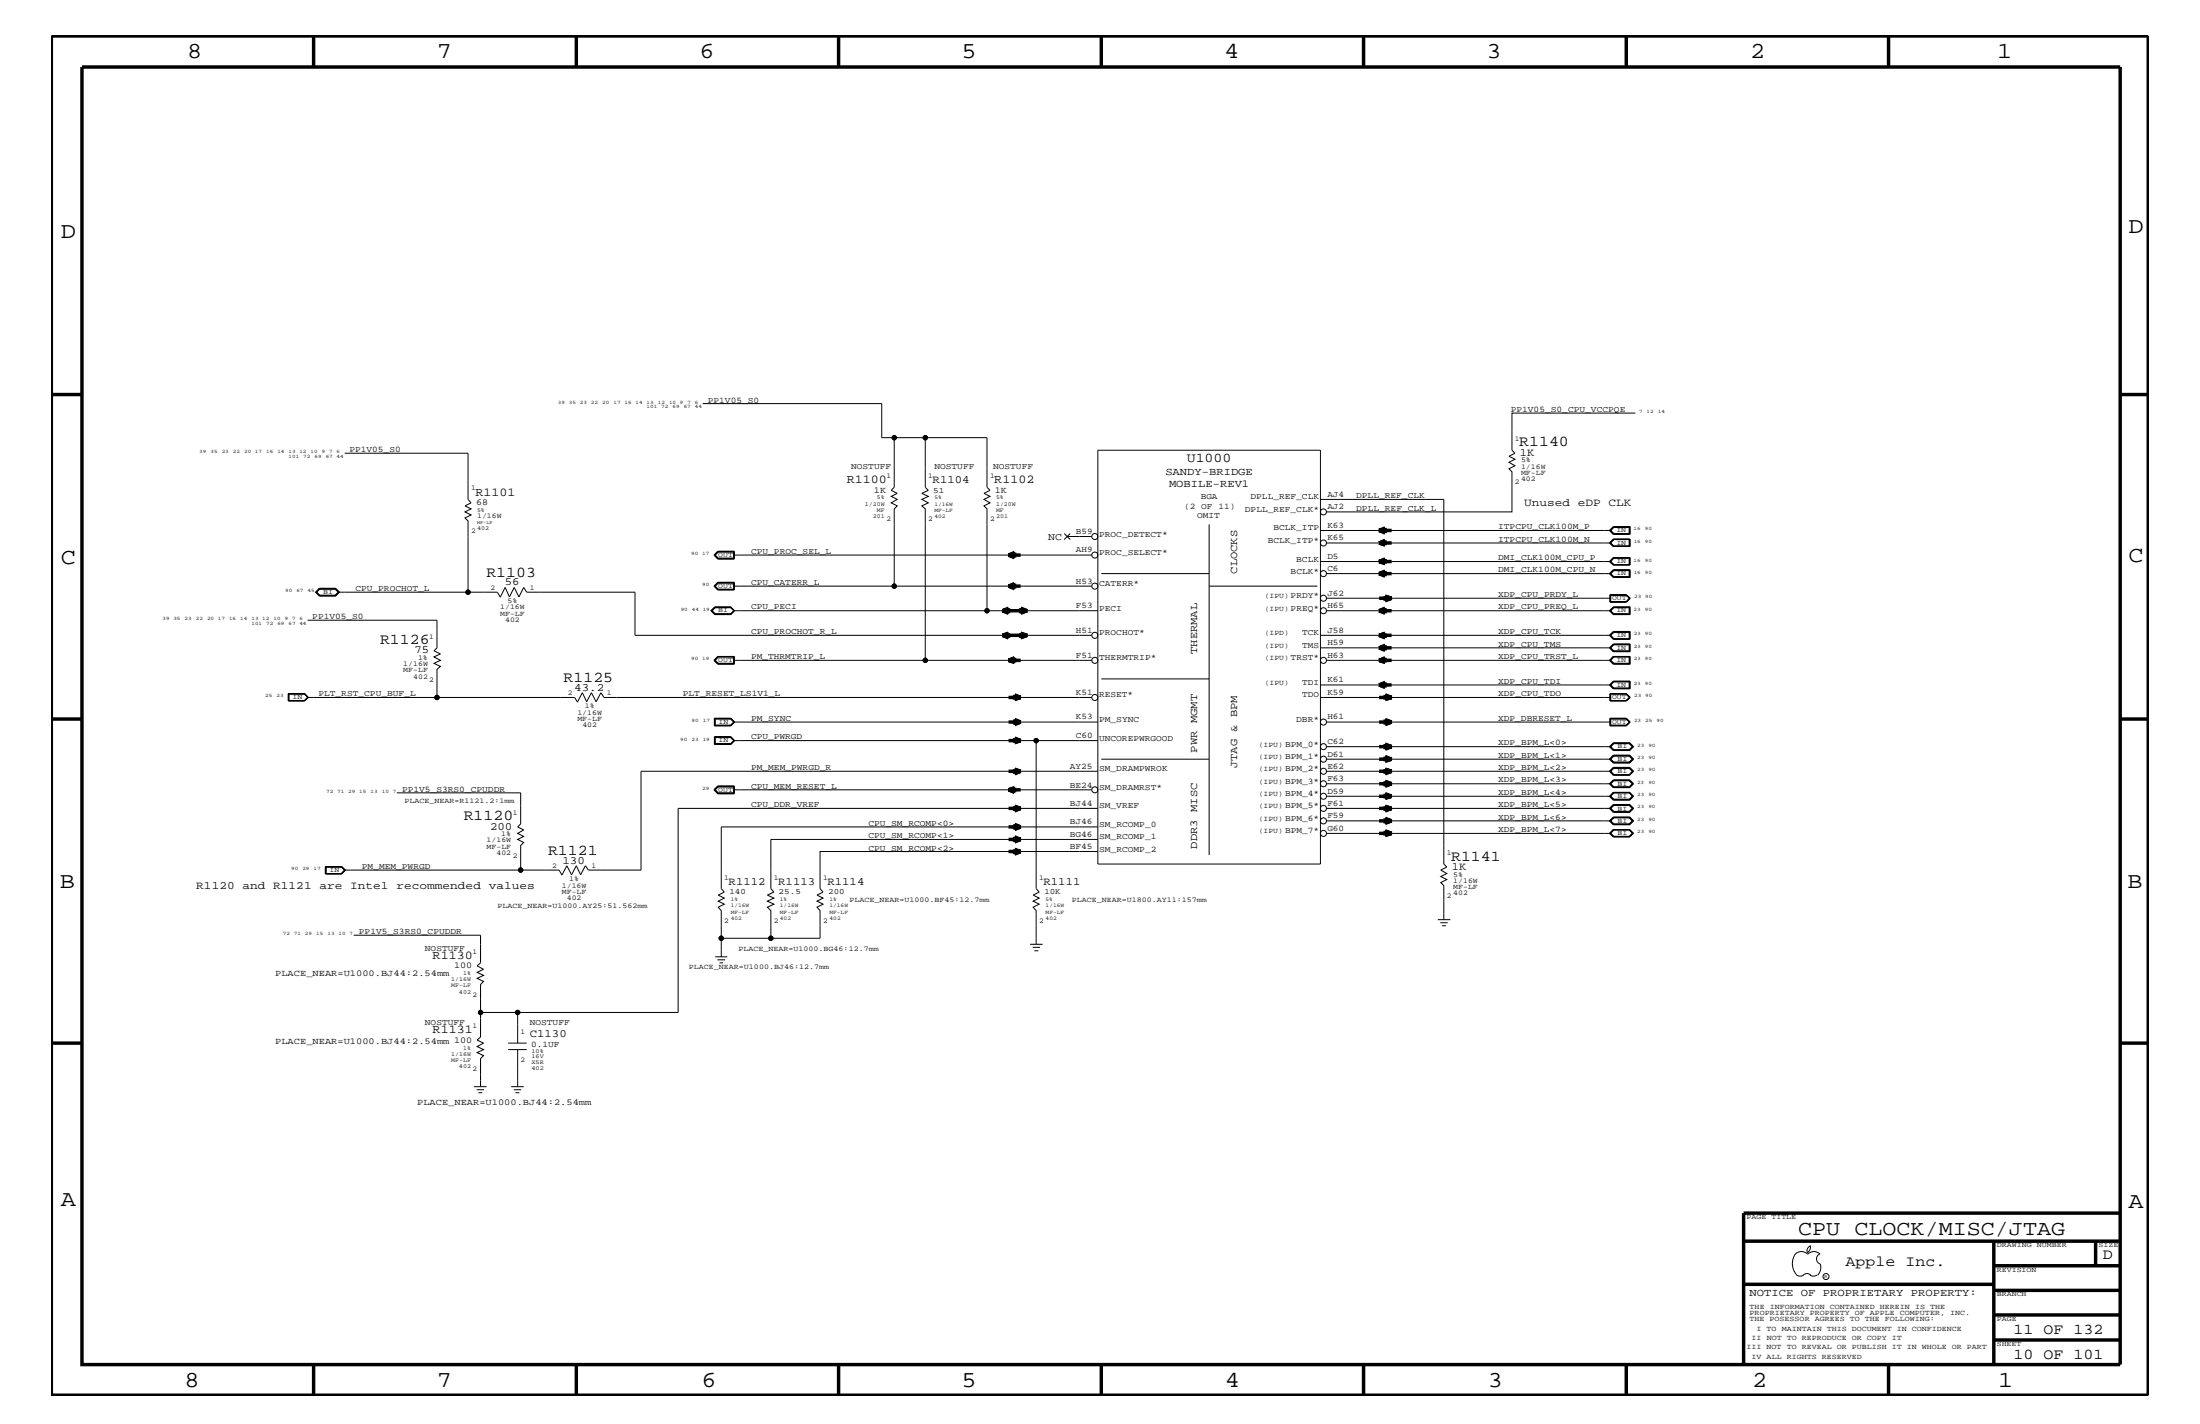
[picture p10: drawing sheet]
<svg xmlns="http://www.w3.org/2000/svg" width="432mm" height="279mm" viewBox="0 0 432 279" stroke-linecap="round" stroke-linejoin="round" font-family="sans-serif">
<g fill="none" stroke="#000" stroke-width=".2">
<path d="M137.9 79.2h35.2v6.7h2.4v9.7l-.6 .6 1.2 .6-1.2 .6 1.2 .6-1.2 .7 1.2 .6-.6 .6v15.1h38.8M67.6 88.9h24.3v9.1l.6 .7-1.2 .6 1.2 .6-1.2 .5 1.2 .6-1.2 .6 .6 .6v14h-25.5l-.6-.6h-3.1l-.6 .6 .6 .6h3.1l.6-.6M175.5 85.9h6.1v9.7l.6 .6-1.3 .6 1.3 .6-1.3 .6 1.3 .7-1.3 .6 .7 .6v29.7h32.7M181.6 85.9h12.1v9.7l.6 .6-1.2 .6 1.2 .6-1.2 .6 1.2 .7-1.2 .6 .6 .6v19.9h21.8M215.5 88.3h43.7v81.2h-43.7zM259.2 98h24.2v71.5l.6 .6-1.2 .6 1.2 .7-1.2 .6 1.2 .6-1.2 .6 .6 .6v6.7M321 81.1h-24.2v7.2l.5 .6-1.1 .6 1.1 .6-1.1 .6 1.1 .7-1.1 .6 .6 .6v7.8h-36.4M62.7 115.4h3.2l.7 .8-.7 .8h-3.2l-.7-.8zM62.7 115.5h3.2l.6 .7-.6 .7h-3.2M62.7 115.5h3.1l.7 .7-.7 .7h-3.1M62.7 115.5l-.7 .7 .7 .7M62.7 115.5l-.6 .7 .6 .7"/>
<path d="M91.9 116.2h5.7l.6 1M98.2 117.1l.9-1.8 .9 1.8 .9-1.8 1 1.8 .9-1.8 .6 .9h21.2v8.5h89.7M140.1 108.9l.8-.8h3.2v1.6h-3.2zM140.3 119.1h3.1l.8 .7-.8 .8h-3.1l-.8-.8zM140.3 119.2h3.1l.7 .6-.7 .7h-3.1M140.3 119.2l-.7 .6 .7 .7M140.3 119.2l-.6 .6 .6 .7M140.9 114.2h3.2v1.6h-3.2l-.8-.8zM141 114.3l-.7 .7 .7 .7M144 108.2v1.4h-3l-.7-.7 .7-.7M144 114.3v1.4M144 108.9h70.3"/>
<path d="M144 115h31.5M144 108.3h-3l-.6 .6 .6 .6h3M144 114.4h-3l-.6 .6 .6 .6h3M144.1 108.2h-3.2l-.7 .7 .7 .8M144.1 114.3h-3.2l-.7 .7 .7 .7h3.2M193.7 119.8h-49.7l-.6-.6h-3l-.6 .6 .6 .6h3l.6-.6M208.9 104.7l1.2 1.2M209.5 105.3h4.8M210.1 104.7l-1.2 1.2M216.2 112.6h21.1M237.3 115h21.3M237.3 102.9v64.9"/>
<path d="M259.2 104.1h56.9M259.2 110.2h56.9M260.4 106.5h55.7M260.4 112.6h55.7M260.4 119.8h55.7M260.4 117.4h55.7M315.9 112.6l.8-.8h3.3v1.5h-3.3zM316 116.7h3.2l.8 .7-.8 .7h-3.2zM316 104.1l.7-.7h3.2v1.4h-3.2zM316.1 116.8h3.1M316.1 118.1h3.1M316.1 116.7v1.4"/>
<path d="M316.1 116.8v1.3M316.7 111.9h3.2v1.3h-3.2l-.7-.6zM316.7 119.2h3.2v1.3h-3.2l-.7-.7zM316.7 105.8l-.7 .7 .7 .7M316.7 109.4l-.7 .8 .7 .7M316.7 103.3h3.3v1.5h-3.3l-.8-.7zM316.7 105.8h3.3v1.4h-3.3M316.7 109.4h3.3v1.5h-3.3M316.7 119.1h3.3v1.5h-3.3l-.8-.8zM316.7 105.8l-.8 .7 .8 .7M316.7 109.4l-.8 .8 .8 .7M316.7 105.9l-.6 .6 .6 .6"/>
<path d="M316.7 109.5l-.6 .7 .6 .6M316.7 105.9h3.1v1.2h-3.1M316.7 109.5h3.1v1.3h-3.1M316.7 103.4l-.6 .7 .6 .7M316.7 119.2l-.6 .6 .6 .7M316.7 111.9l-.6 .7 .6 .6M319.2 116.8l.6 .6-.6 .7M319.2 116.8l.7 .6-.7 .7M319.8 103.5h-3.1l-.6 .6 .6 .6h3.1M319.8 119.2h-3.1l-.6 .6 .6 .6h3.1M319.8 112h-3.1l-.6 .6 .6 .5h3.1M319.8 103.4v1.4"/>
<path d="M319.8 111.9v1.3M319.8 119.2v1.3M319.9 105.8v1.4M319.9 109.4v1.5M56.6 137.4h3.2M56.6 136.1v1.4M56.6 136.2h3.2M56.7 136.2v1.2M59.8 136.2l.6 .6M59.8 136.1l.7 .7M59.8 136.2l.7 .6M59.8 136.1h-3.2v1.4h3.2"/>
<path d="M59.8 136.1l.7 .7-.7 .7M60.4 121.7h25.4v5.4l-.6 .6 1.2 .6-1.2 .6 1.2 .7-1.2 .6 1.2 .6-.6 .5v5.5M60.4 136.8l-.6 .6M60.4 136.8h52.4l.6 1M60.5 136.8l-.7 .6M60.5 136.8l-.7 .7M140.1 129.6l.8-.8h3.2v1.5h-3.2zM140.9 128.8l-.7 .8 .7 .6h3.2M141 128.9l-.6 .7 .6 .6M141 128.9h3v1.3h-3M141 128.9l-.7 .7 .7 .6M144 129.6h37.6"/>
<path d="M214.3 136.8h-95.8l-.6-.9-.9 1.8-.9-1.8-1 1.8-.8-1.8-.9 1.8M216.2 133.2h21.1M259.2 127.1h56.9M259.2 134.4h56.9M259.2 136.8h56.9M259.2 124.7h56.9M260.4 129.6h55.7M315.9 127.1l.8-.7h3.3v1.5h-3.3zM315.9 129.6l.8-.8h3.3v1.5h-3.3zM315.9 134.4l.8-.8h3.3v1.6h-3.3zM316 136.1h3.2l.8 .7-.8 .7h-3.2zM316.1 136.2h3.1"/>
<path d="M316.1 136.1v1.4M316.1 137.4h3.1M316.1 136.2v1.2M316.7 126.4h3.2v1.4h-3.2l-.7-.7zM316.7 128.8l-.7 .8 .7 .6h3.2v-1.4M316.7 133.7h3.2v1.4h-3.2l-.7-.7zM316.7 123.9h3.3v1.5h-3.3l-.8-.7zM316.7 124.1l-.6 .6 .6 .6M316.7 128.9l-.6 .7 .6 .6M316.7 124.1h3.1v1.2h-3.1M316.7 128.9h3.1v1.3h-3.1M316.7 126.4l-.6 .7 .6 .7"/>
<path d="M316.7 133.7l-.6 .7 .6 .7M319.2 136.2l.6 .6-.6 .6M319.2 136.2l.7 .6-.7 .6M319.8 126.5h-3.1l-.6 .6 .6 .6h3.1M319.8 133.8h-3.1l-.6 .6 .6 .6h3.1M319.8 126.4v1.4M319.8 133.7v1.4M319.9 125.4v-1.4h-3.2l-.7 .7 .7 .7M77.9 155.6h24.3v6.1l-.6 .5 1.2 .6-1.2 .7 1.2 .6-1.2 .6 1.2 .6-.6 .6v4.8M140.1 155l.8-.8h3.2v1.5h-3.2zM140.2 140.9h3.2l.8 .8-.8 .7h-3.2zM140.2 144.6h3.2l.8 .7-.8 .8h-3.2z"/>
<path d="M140.3 155l.7-.6h3v1.2h-3zM140.3 144.6v1.4h3.1l.7-.7M140.3 141h3.1l.7 .7-.7 .7h-3.1zM140.3 144.6h3.1l.7 .7M140.4 144.7h3l.6 .6-.6 .6h-3zM140.4 141.1h3l.6 .6-.6 .6h-3zM141 154.4l-.6 .6 .6 .6h3M143.4 144.6l.7 .7M144 145.3h59.4M144 155h70.3M144 141.7h71.5M144.1 154.3h-3.2l-.7 .7 .7 .7"/>
<path d="M215.5 145.3h-12.1v29.1l.6 .6-1.2 .6 1.2 .6-1.2 .6 1.2 .6-1.2 .6 .6 .7v6.6M215.5 158.6h-82.4v40.1h-31.5v6M215.5 151.3h-89.7v19.4h-10.3l-.6-.8-.9 1.7-.9-1.7-.9 1.7-.9-1.7-1 1.7M216.2 149h21.1M260.4 153.8h55.7M260.4 156.2h55.7M260.4 158.6h55.7M260.4 149h55.7M260.4 151.3h55.7M260.4 141.7h55.7M260.4 146.5h55.7M315.9 156.2l.8-.7h3.2l.7 .7-.7 .8h-3.2z"/>
<path d="M315.9 149l.8-.8h3.2l.7 .8-.7 .7h-3.2zM316 140.9h3.2l.8 .8-.8 .7h-3.2zM316 153.8l.7-.7h3.1l.7 .7-.7 .7h-3.1zM316 158.6l.7-.7h3.1l.7 .7-.7 .8h-3.1zM316 146.5l.7-.7h3.1l.7 .7-.7 .7h-3.1zM316 151.3l.7-.6h3.1l.7 .6-.7 .8h-3.1zM316.1 158.6l.6-.6h3.1l.7 .6-.7 .7h-3.1zM316.1 146.5l.6-.7h3.1l.7 .7-.7 .7h-3.1zM316.1 149l.6-.7h3.1l.7 .7-.7 .5h-3.1zM316.1 153.8l.6-.6h3.1l.6 .6-.6 .6h-3.1zM316.1 158.6l.6-.6h3.1l.6 .6-.6 .6h-3.1zM316.1 146.5l.6-.6h3.1l.6 .6-.6 .6h-3.1z"/>
<path d="M316.1 149l.6-.6h3.1l.6 .6-.6 .5h-3.1zM316.1 141.1h3.1l.6 .6-.6 .6h-3.1zM316.7 153h3.2l.7 .8-.7 .7h-3.2l-.8-.7zM316.7 157.8h3.2l.7 .8-.7 .8h-3.2l-.8-.8zM316.7 145.7h3.2l.7 .8-.7 .8h-3.2l-.8-.8zM316.7 150.6h3.2l.7 .7-.7 .8h-3.2l-.8-.8zM316.7 155.5h3.1l.7 .7-.7 .7h-3.1l-.7-.7zM316.7 148.2h3.1l.7 .8-.7 .6h-3.1l-.7-.6zM316.7 153.1h3.1l.7 .7-.7 .7h-3.1l-.6-.7zM316.7 155.6h3.1l.7 .6-.7 .6h-3.1M316.7 150.7h3.1l.7 .6-.7 .7h-3.1M316.7 155.6l-.6 .6 .6 .6"/>
<path d="M316.7 150.7l-.6 .6 .6 .7M316.7 155.6h3.1l.6 .6-.6 .6h-3.1M316.7 150.7h3.1l.6 .6-.6 .7h-3.1M319.2 141l.8 .7M319.2 141h-3.1v1.4h3.1M319.2 141l.7 .7-.7 .7M320 141.7l-.8 .7M63.9 170v1.5M63.9 170.1h3.2l.5 .6M64 170.1v1.3M67 170.1l.6 .6M67.1 170l.6 .7-.6 .8"/>
<path d="M67.1 170h-3.3v1.5h3.3M67.1 170l.7 .7-.7 .8M67.6 170.7h42.1l.6 1M67.6 170.7l-.5 .7h-3.2M67.6 170.7l-.6 .7M215.5 167.1h-54.5v7.3l.5 .6-1.1 .6 1.1 .6-1.1 .6 1.1 .6-1.1 .6 .6 .7v5.4h-9.7M215.5 162.2h-73.9v12.2l.6 .6-1.2 .6 1.2 .6-1.2 .6 1.2 .6-1.2 .6 .6 .7v5.4h9.7v-5.4l-.7-.7 1.3-.6-1.3-.6 1.3-.6-1.3-.6 1.3-.6-.6-.6v-9.7h64.2M260.4 161.1h55.7M260.4 163.5h55.7M316 161.1l.7-.7h3.1l.7 .7-.7 .6h-3.1zM316.1 161.1l.6-.6h3.1l.6 .6-.6 .6h-3.1zM316.7 160.3h3.2l.7 .8-.7 .7h-3.2l-.8-.7z"/>
<path d="M316.7 162.8h3.2l.7 .7-.7 .7h-3.2M316.7 162.8l-.8 .7 .8 .7M316.7 162.8l-.7 .7 .7 .7M316.7 162.8h3.1l.7 .7-.7 .7h-3.1M316.7 160.4h3.1l.7 .7-.7 .6h-3.1l-.6-.6zM316.7 162.8h3.1l.7 .7-.7 .6h-3.1M316.7 162.8l-.6 .7 .6 .6M316.7 162.8h3.1l.6 .7-.6 .6h-3.1M69.4 183.5h24.9v5.4l-.7 .6 1.3 .7-1.3 .6 1.3 .6-1.3 .6 1.3 .6-.6 .6v10.3l-.7 .6 1.3 .6-1.3 .6 1.3 .6-1.3 .6 1.3 .6-.6 .6v5.5M94.3 198.7h7.3M140.4 187.7h2.3M140.8 188.3h1.5"/>
<path d="M141.2 188.9h.7M141.6 184.1v3.6M202.2 185.3h2.4M202.7 185.9h1.4M203 186.5h.8M282.2 180.5h2.4M282.7 181h1.4M283 181.6h.8M93 213.2h2.5M93.6 213.8h1.4M93.9 214.4h.8M99.7 204.7h3.7"/>
<path d="M99.7 205.9h3.7M100.3 213.2h2.5M100.8 213.8h1.5M101.2 214.4h.7M101.6 205.9v7.3M352.3 246.1a1.69 1.69 0 0 1 2.5 0M352.4 246a3.3 3.3 0 0 0 .2 4.1M352.6 250.2l.7 .2 .7-.2M354 250.2l.7-.3 .7 .3M354.8 246.1a1.69 1.69 0 0 1 2.4 0M355.2 250.2l.7 .2 .7-.2M355.3 244.4v.3a1.18 1.18 0 0 1-.6 1.1"/>
<path d="M355.4 244.4a.99 .99 0 0 0-.6 1.4M357.2 246a1.04 1.04 0 0 0-.7 1 1.04 1.04 0 0 0 .7 1M357.3 248l.1 .7a2.11 2.11 0 0 1-.6 1.5"/>
<circle cx="175.5" cy="85.9" r=".42"/>
<circle cx="181.6" cy="85.9" r=".42"/>
<circle cx="91.9" cy="116.2" r=".42"/>
<circle cx="175.5" cy="115" r=".42"/>
<circle cx="193.7" cy="119.8" r=".42"/>
<circle cx="214.9" cy="108.9" r=".59"/>
<circle cx="214.9" cy="105.3" r=".59"/>
<circle cx="214.9" cy="115" r=".59"/>
<circle cx="259.8" cy="117.4" r=".59"/>
<circle cx="259.8" cy="112.6" r=".59"/>
<circle cx="259.8" cy="119.8" r=".59"/>
<circle cx="259.8" cy="106.5" r=".59"/>
<circle cx="259.8" cy="100.4" r=".59"/>
<circle cx="85.8" cy="136.8" r=".42"/>
<circle cx="181.6" cy="129.6" r=".42"/>
<circle cx="214.9" cy="136.8" r=".59"/>
<circle cx="214.9" cy="129.6" r=".59"/>
<circle cx="214.9" cy="124.7" r=".59"/>
<circle cx="259.8" cy="129.6" r=".59"/>
<circle cx="203.4" cy="145.3" r=".42"/>
<circle cx="214.9" cy="155" r=".59"/>
<circle cx="259.8" cy="146.5" r=".59"/>
<circle cx="259.8" cy="158.6" r=".59"/>
<circle cx="259.8" cy="141.7" r=".59"/>
<circle cx="259.8" cy="156.2" r=".59"/>
<circle cx="259.8" cy="149" r=".59"/>
<circle cx="259.8" cy="151.3" r=".59"/>
<circle cx="259.8" cy="153.8" r=".59"/>
<circle cx="102.2" cy="170.7" r=".42"/>
<circle cx="259.8" cy="163.5" r=".59"/>
<circle cx="259.8" cy="161.1" r=".59"/>
<circle cx="94.3" cy="198.7" r=".42"/>
<circle cx="101.6" cy="198.7" r=".42"/>
<circle cx="141.6" cy="184.1" r=".42"/>
<circle cx="151.3" cy="184.1" r=".42"/>
<circle cx="358.4" cy="250.5" r=".59"/>
</g>
<g fill="none" stroke="#000" stroke-width=".68" stroke-linecap="butt">
<path d="M10.1 7.1h411.5v266.7h-411.5zM16.1 13.2h400v254.5h-400zM61.6 7.1v6.1M113.1 7.1v6.1M164.6 7.1v6.1M216.2 7.1v6.1M267.6 7.1v6.1M319.2 7.1v6.1M370.7 7.1v6.1M10.1 77.4h6M416.1 77.4h5.5M196.8 119.8h4.8"/>
<path d="M196.8 119.8l1.2 .2M196.8 119.8l1.2-.5v1zM196.8 119.8l1.2 .3M196.8 119.8l1.2 .4M198 119.6l-1.2 .2M198 119.7l-1.2 .1M198 119.5l-1.2 .3M198 108.9h2.3M198 108.9l1.1-.5v1zM198 115l1.1-.5v1zM198 108.9l1.1 .2M198 108.9l1.1 .4"/>
<path d="M198 108.9l1.1 .3M198 115h2.3M198 115l1.1 .1M198 115l1.1 .3M199.1 108.6l-1.1 .3M199.1 108.8l-1.1 .1M199.1 108.7l-1.1 .2M199.1 114.7l-1.1 .3M199.1 114.8l-1.1 .2M200.3 119.7l1.3 .1M200.3 119.5l1.3 .3M200.3 119.6l1.3 .2"/>
<path d="M200.3 119.3l1.3 .5-1.3 .5zM201.6 119.8l-1.3 .2M201.6 119.8l-1.3 .3M201.6 119.8l-1.3 .4M270.7 112.6h2.4M270.7 104.1l1.2-.5v1zM270.7 106.5l1.2-.5v1zM270.7 110.2l1.2-.5v.9zM270.7 112.6l1.2-.6v1.1zM270.7 119.8l1.2-.5v1zM270.7 112.6l1.2 .1M270.7 112.6l1.2 .3"/>
<path d="M270.7 112.6l1.2 .2M270.7 106.5h2.4M270.7 106.5l1.2 .1M270.7 106.5l1.2 .4M270.7 106.5l1.2 .2M270.7 104.1h2.4M270.7 104.1l1.2 .1M270.7 104.1l1.2 .3M270.7 104.1l1.2 .2M270.7 110.2h2.4M270.7 110.2l1.2 .1M270.7 110.2l1.2 .3"/>
<path d="M270.7 119.8h2.4M270.7 119.8l1.2 .2M270.7 119.8l1.2 .4M270.7 119.8l1.2 .3M270.7 117.4h2.4M271.9 112.2l-1.2 .4M271.9 112.5l-1.2 .1M271.9 112.3l-1.2 .3M271.9 106.1l-1.2 .4M271.9 106.4l-1.2 .1M271.9 106.3l-1.2 .2M271.9 103.7l-1.2 .4"/>
<path d="M271.9 104l-1.2 .1M271.9 103.8l-1.2 .3M271.9 109.8l-1.2 .4M271.9 110l-1.2 .2M271.9 109.9l-1.2 .3M271.9 119.5l-1.2 .3M271.9 119.7l-1.2 .1M271.9 119.6l-1.2 .2M271.9 117l1.2 .4M271.9 117.3l1.2 .1M271.9 117.2l1.2 .2M271.9 117l1.2 .4-1.2 .5z"/>
<path d="M273.1 117.4l-1.2 .1M273.1 117.4l-1.2 .4M273.1 117.4l-1.2 .2M196.8 124.7h4.8M196.8 124.7l1.2-.5v1zM196.8 124.7l1.2 .1M196.8 124.7l1.2 .2M196.8 124.7l1.2 .4M198 124.6l-1.2 .1M198 124.4l-1.2 .3M198 124.3l-1.2 .4M198 136.8h2.3"/>
<path d="M198 129.6l1.1-.5v.9zM198 129.6h2.3M198 129.6l1.1 .1M198 129.6l1.1 .3M199.1 136.3l1.2 .5-1.2 .5zM199.1 136.4l1.2 .4M199.1 136.7l1.2 .1M199.1 136.6l1.2 .2M199.1 129.1l-1.1 .5M199.1 129.4l-1.1 .2M199.1 129.3l-1.1 .3M200.3 124.6l1.3 .1"/>
<path d="M200.3 124.3l1.3 .4M200.3 124.4l1.3 .3M200.3 136.8l-1.2 .1M200.3 136.8l-1.2 .4M200.3 136.8l-1.2 .2M200.3 124.2l1.3 .5-1.3 .5zM201.6 124.7l-1.3 .1M201.6 124.7l-1.3 .2M201.6 124.7l-1.3 .4M270.7 124.7l1.2-.5v1zM270.7 127.1l1.2-.5v1zM270.7 129.6l1.2-.5v.9z"/>
<path d="M270.7 134.4l1.2-.5v1zM270.7 124.7h2.4M270.7 124.7l1.2 .1M270.7 124.7l1.2 .4M270.7 124.7l1.2 .2M270.7 127.1h2.4M270.7 127.1l1.2 .1M270.7 127.1l1.2 .4M270.7 127.1l1.2 .3M270.7 129.6h2.4M270.7 129.6l1.2 .1M270.7 129.6l1.2 .3"/>
<path d="M270.7 134.4h2.4M270.7 134.4l1.2 .1M270.7 134.4l1.2 .3M270.7 134.4l1.2 .2M270.7 136.8h2.4M271.9 124.3l-1.2 .4M271.9 124.6l-1.2 .1M271.9 124.4l-1.2 .3M271.9 126.8l-1.2 .3M271.9 127l-1.2 .1M271.9 126.9l-1.2 .2M271.9 129.1l-1.2 .5"/>
<path d="M271.9 129.4l-1.2 .2M271.9 129.3l-1.2 .3M271.9 134.1l-1.2 .3M271.9 134.2l-1.2 .2M271.9 136.4l1.2 .4M271.9 136.7l1.2 .1M271.9 136.6l1.2 .2M271.9 136.3l1.2 .5-1.2 .5zM273.1 136.8l-1.2 .1M273.1 136.8l-1.2 .4M273.1 136.8l-1.2 .2M10.1 141.1h6"/>
<path d="M198 141.7h2.3M198 151.3h2.3M198 145.3h2.3M198 158.6h2.3M198 155l1.1-.5v1zM198 155h2.3M198 155l1.1 .1M198 155l1.1 .4M198 155l1.1 .2M199.1 141.2l1.2 .5-1.2 .5zM199.1 144.8l1.2 .5-1.2 .4zM199.1 150.9l1.2 .4-1.2 .5z"/>
<path d="M199.1 158.2l1.2 .4-1.2 .5zM199.1 141.3l1.2 .4M199.1 141.5l1.2 .2M199.1 141.4l1.2 .3M199.1 144.9l1.2 .4M199.1 145.1l1.2 .2M199.1 151l1.2 .3M199.1 151.2l1.2 .1M199.1 151.1l1.2 .2M199.1 158.3l1.2 .3M199.1 158.5l1.2 .1M199.1 158.4l1.2 .2"/>
<path d="M199.1 154.6l-1.1 .4M199.1 154.9l-1.1 .1M199.1 154.7l-1.1 .3M200.3 141.7l-1.2 .1M200.3 141.7l-1.2 .3M200.3 141.7l-1.2 .2M200.3 145.3l-1.2 .1M200.3 145.3l-1.2 .4M200.3 145.3l-1.2 .3M200.3 151.3l-1.2 .2M200.3 151.3l-1.2 .5M200.3 151.3l-1.2 .3"/>
<path d="M200.3 158.6l-1.2 .2M200.3 158.6l-1.2 .4M200.3 158.6l-1.2 .3M270.7 141.7h2.4M270.7 151.3h2.4M270.7 153.8h2.4M270.7 146.5h2.4M270.7 149h2.4M270.7 156.2h2.4M270.7 158.6h2.4M271.9 141.3l1.2 .4M271.9 141.5l1.2 .2"/>
<path d="M271.9 141.4l1.2 .3M271.9 151l1.2 .3M271.9 151.2l1.2 .1M271.9 151.1l1.2 .2M271.9 153.4l1.2 .4M271.9 153.7l1.2 .1M271.9 153.5l1.2 .3M271.9 146.2l1.2 .3M271.9 146.4l1.2 .1M271.9 148.5l1.2 .5M271.9 148.8l1.2 .2M271.9 148.7l1.2 .3"/>
<path d="M271.9 155.8l1.2 .4M271.9 156.1l1.2 .1M271.9 156l1.2 .2M271.9 158.3l1.2 .3M271.9 158.5l1.2 .1M271.9 158.4l1.2 .2M271.9 141.2l1.2 .5-1.2 .5zM271.9 146l1.2 .5-1.2 .5zM271.9 148.4l1.2 .6-1.2 .4zM271.9 150.9l1.2 .4-1.2 .5zM271.9 153.3l1.2 .5-1.2 .5zM271.9 155.7l1.2 .5-1.2 .5z"/>
<path d="M271.9 158.2l1.2 .4-1.2 .5zM273.1 141.7l-1.2 .1M273.1 141.7l-1.2 .3M273.1 141.7l-1.2 .2M273.1 151.3l-1.2 .2M273.1 151.3l-1.2 .5M273.1 151.3l-1.2 .3M273.1 153.8l-1.2 .1M273.1 153.8l-1.2 .3M273.1 153.8l-1.2 .2M273.1 146.5l-1.2 .2M273.1 146.5l-1.2 .3"/>
<path d="M273.1 149h-1.2M273.1 149l-1.2 .3M273.1 149l-1.2 .2M273.1 156.2l-1.2 .1M273.1 156.2l-1.2 .4M273.1 156.2l-1.2 .2M273.1 158.6l-1.2 .2M273.1 158.6l-1.2 .4M273.1 158.6l-1.2 .3M416.1 141.1h5.5M198 167.1h2.3M198 162.2h2.3"/>
<path d="M198 164.7h2.3M199.1 161.7l1.2 .5-1.2 .6zM199.1 164.2l1.2 .5-1.2 .5zM199.1 166.7l1.2 .4-1.2 .5zM199.1 166.7l1.2 .4M199.1 167l1.2 .1M199.1 166.9l1.2 .2M199.1 161.9l1.2 .3M199.1 162.2h1.2M199.1 162l1.2 .2M199.1 164.4l1.2 .3M199.1 164.5l1.2 .2"/>
<path d="M200.3 167.1l-1.2 .1M200.3 167.1l-1.2 .4M200.3 167.1l-1.2 .2M200.3 162.2l-1.2 .2M200.3 162.2l-1.2 .5M200.3 162.2l-1.2 .3M200.3 164.7l-1.2 .1M200.3 164.7l-1.2 .3M270.7 163.5h2.4M270.7 161.1h2.4M271.9 163.1l1.2 .4M271.9 163.4l1.2 .1"/>
<path d="M271.9 163.3l1.2 .2M271.9 160.7l1.2 .4M271.9 160.9l1.2 .2M271.9 160.8l1.2 .3M271.9 160.6l1.2 .5-1.2 .5zM271.9 163l1.2 .5-1.2 .4zM273.1 163.5l-1.2 .1M273.1 163.5l-1.2 .4M273.1 163.5l-1.2 .2M273.1 161.1h-1.2M273.1 161.1l-1.2 .3M273.1 161.1l-1.2 .2"/>
<path d="M10.1 204.7h6M416.1 204.7h5.5M416.1 238h-73.9v29.7M342.2 243.5h73.9M342.2 252h49.1M391.3 258h24.8M391.3 253.2h24.8M391.3 248.4h24.8M391.3 243.5v24.2M411.3 243.5v4.9M61.6 267.7v6.1M113.1 267.7v6.1"/>
<path d="M164.6 267.7v6.1M216.2 268v5.8M267.6 267.7v6.1M319.2 267.7v6.1M370.7 267.7v6.1M391.3 262.9h24.8"/>
</g>
<g fill="#000">
<circle cx="175.5" cy="85.9" r=".42"/>
<circle cx="181.6" cy="85.9" r=".42"/>
<circle cx="91.9" cy="116.2" r=".42"/>
<circle cx="175.5" cy="115" r=".42"/>
<circle cx="193.7" cy="119.8" r=".42"/>
<circle cx="85.8" cy="136.8" r=".42"/>
<circle cx="181.6" cy="129.6" r=".42"/>
<circle cx="203.4" cy="145.3" r=".42"/>
<circle cx="102.2" cy="170.7" r=".42"/>
<circle cx="94.3" cy="198.7" r=".42"/>
<circle cx="101.6" cy="198.7" r=".42"/>
<circle cx="141.6" cy="184.1" r=".42"/>
<circle cx="151.3" cy="184.1" r=".42"/>
</g>
<g font-size="4.5">
<text x="36.7" y="11.5">8</text>
<text x="85.8" y="11.5">7</text>
<text x="137.3" y="11.5">6</text>
<text x="188.7" y="11.5">5</text>
<text x="240.3" y="11.5">4</text>
<text x="291.8" y="11.5">3</text>
<text x="343.5" y="11.5">2</text>
<text x="392" y="11.5">1</text>
<text x="11.9" y="46.8">D</text>
<text x="417.8" y="45.7">D</text>
<text x="11.9" y="110.6">C</text>
<text x="417.7" y="110.3">C</text>
<text x="11.8" y="174.3">B</text>
<text x="417.6" y="174.2">B</text>
<text x="11.9" y="236.7">A</text>
<text x="417.7" y="237.1">A</text>
<text x="36.2" y="272.1">8</text>
<text x="85.8" y="272.1">7</text>
<text x="137.7" y="272.1">6</text>
<text x="188.7" y="272.1">5</text>
<text x="240.4" y="272.1">4</text>
<text x="292" y="272.1">3</text>
<text x="343.9" y="272.1">2</text>
<text x="392.2" y="272.1">1</text>
</g>
<text font-size="4.1" x="352.9" y="242.3">CPU CLOCK/MISC/JTAG</text>
<g font-size="3">
<text x="298.2" y="87.6">R1140</text>
<text x="95.5" y="113.1">R1103</text>
<text x="74.6" y="126.4">R1126</text>
<text x="110.6" y="133.8">R1125</text>
<text x="91" y="160.9">R1120</text>
<text x="107.6" y="167.8">R1121</text>
<text x="284.8" y="168.9">R1141</text>
<text x="362.2" y="248.4">Apple Inc.</text>
<text x="412.7" y="247.1">D</text>
<text x="395.2" y="261.6">11 OF 132</text>
<text x="395.2" y="266.6">10 OF 101</text>
</g>
<text font-size="2.6" x="232.9" y="90.7">U1000</text>
<g font-size="2.4">
<text x="166.2" y="94.9">R1100</text>
<text x="195.2" y="94.9">R1102</text>
<text x="93.3" y="97.3">R1101</text>
<text x="84.9" y="188.2">R1130</text>
<text x="84.9" y="202.7">R1131</text>
</g>
<g font-size="2.2">
<text x="298.3" y="89.4">1K</text>
<text x="183" y="94.9">R1104</text>
<text x="299.1" y="99.3">Unused eDP CLK</text>
<text x="99.1" y="114.8">56</text>
<text x="81.4" y="128.2">75</text>
<text x="112.7" y="135.5">43.2</text>
<text x="96.2" y="162.8">200</text>
<text x="110.4" y="169.4">130</text>
<text x="143" y="173.7">R1112</text>
<text x="152.7" y="173.7">R1113</text>
<text x="162.4" y="173.7">R1114</text>
<text x="204.8" y="173.7">R1111</text>
<text x="285" y="170.6">1K</text>
<text x="38.5" y="174.4">R1120 and R1121 are Intel recommended values</text>
<text x="104" y="203.5">C1130</text>
</g>
<g font-size="2.1">
<text x="228.7" y="93.2">SANDY-BRIDGE</text>
<text x="229.4" y="95.6">MOBILE-REV1</text>
<text x="242.8" y="112.6" transform="rotate(-90 242.8 112.6)">CLOCKS</text>
<text x="234.9" y="128.3" transform="rotate(-90 234.9 128.3)">THERMAL</text>
<text x="234.9" y="147.7" transform="rotate(-90 234.9 147.7)">PWR MGMT</text>
<text x="242.8" y="150.7" transform="rotate(-90 242.8 150.7)">JTAG &amp; BPM</text>
<text x="234.9" y="166.5" transform="rotate(-90 234.9 166.5)">DDR3 MISC</text>
<text x="343.4" y="254.4">NOTICE OF PROPRIETARY PROPERTY:</text>
</g>
<text font-size="2" x="205.7" y="105.9">NC</text>
<g font-size="1.8">
<text x="93.5" y="99.1">68</text>
<text x="171.5" y="96.7">1K</text>
<text x="195.2" y="96.7">1K</text>
<text x="54" y="191.5">PLACE_NEAR=U1000.BJ44:2.54mm</text>
<text x="89.2" y="190">100</text>
<text x="54" y="204.8">PLACE_NEAR=U1000.BJ44:2.54mm 100</text>
<text x="81.9" y="216.9">PLACE_NEAR=U1000.BJ44:2.54mm</text>
</g>
<g font-size="1.7">
<text x="138.9" y="79">PP1V05_S0</text>
<text x="296.5" y="80.8">PP1V05_S0_CPU_VCCPQE</text>
<text x="68.6" y="88.7">PP1V05_S0</text>
<text x="167" y="92">NOSTUFF</text>
<text x="183.4" y="92">NOSTUFF</text>
<text x="194.9" y="92">NOSTUFF</text>
<text x="232.4" y="99.9">(2 OF 11)</text>
<text x="234.9" y="101.6">OMIT</text>
<text x="235.7" y="97.9">BGA</text>
<text x="244.3" y="100.4">DPLL_REF_CLK*</text>
<text x="245.4" y="98">DPLL_REF_CLK</text>
<text x="260.5" y="97.6">AJ4</text>
<text x="260.5" y="99.9">AJ2</text>
<text x="266.2" y="97.7">DPLL_REF_CLK</text>
<text x="266.2" y="100.2">DPLL_REF_CLK_L</text>
<text x="211.2" y="104.8">B59</text>
<text x="215.7" y="105.3">PROC_DETECT*</text>
<text x="248.8" y="106.5">BCLK_ITP*</text>
<text x="249.9" y="104.1">BCLK_ITP</text>
<text x="260.5" y="103.6">K63</text>
<text x="260.5" y="106">K65</text>
<text x="294" y="106.3">ITPCPU_CLK100M_N</text>
<text x="294" y="103.8">ITPCPU_CLK100M_P</text>
<text x="147.4" y="108.7">CPU_PROC_SEL_L</text>
<text x="211.2" y="108.4">AH9</text>
<text x="215.7" y="108.9">PROC_SELECT*</text>
<text x="253.3" y="112.6">BCLK*</text>
<text x="254.4" y="110.2">BCLK</text>
<text x="260.5" y="109.7">D5</text>
<text x="260.5" y="112">C6</text>
<text x="294" y="112.3">DMI_CLK100M_CPU_N</text>
<text x="294" y="109.9">DMI_CLK100M_CPU_P</text>
<text x="69.8" y="115.9">CPU_PROCHOT_L</text>
<text x="147.4" y="114.8">CPU_CATERR_L</text>
<text x="147.4" y="119.6">CPU_PECI</text>
<text x="211.2" y="114.5">H53</text>
<text x="211.2" y="119.3">F53</text>
<text x="215.7" y="115">CATERR*</text>
<text x="215.7" y="119.8">PECI</text>
<text x="253.3" y="119.8">PREQ*</text>
<text x="253.3" y="117.4">PRDY*</text>
<text x="260.5" y="117">J62</text>
<text x="260.5" y="119.3">H65</text>
<text x="294" y="117.2">XDP_CPU_PRDY_L</text>
<text x="294" y="119.6">XDP_CPU_PREQ_L</text>
<text x="61.3" y="121.4">PP1V05_S0</text>
<text x="147.4" y="124.4">CPU_PROCHOT_R_L</text>
<text x="211.2" y="124.2">H51</text>
<text x="215.7" y="124.7">PROCHOT*</text>
<text x="255.6" y="124.7">TCK</text>
<text x="260.5" y="124.2">J58</text>
<text x="294" y="124.4">XDP_CPU_TCK</text>
<text x="147.4" y="129.3">PM_THRMTRIP_L</text>
<text x="211.2" y="129.1">F51</text>
<text x="215.7" y="129.6">THERMTRIP*</text>
<text x="253.3" y="129.6">TRST*</text>
<text x="255.6" y="127.1">TMS</text>
<text x="260.5" y="126.6">H59</text>
<text x="260.5" y="129.1">H63</text>
<text x="294" y="129.3">XDP_CPU_TRST_L</text>
<text x="294" y="126.9">XDP_CPU_TMS</text>
<text x="62.5" y="136.6">PLT_RST_CPU_BUF_L</text>
<text x="134" y="136.6">PLT_RESET_LS1V1_L</text>
<text x="211.2" y="136.3">K51</text>
<text x="215.7" y="136.8">RESET*</text>
<text x="255.6" y="134.4">TDI</text>
<text x="255.6" y="136.8">TDO</text>
<text x="260.5" y="133.9">K61</text>
<text x="260.5" y="136.3">K59</text>
<text x="294" y="136.6">XDP_CPU_TDO</text>
<text x="294" y="134.1">XDP_CPU_TDI</text>
<text x="147.4" y="141.4">PM_SYNC</text>
<text x="211.2" y="141.2">K53</text>
<text x="215.7" y="141.7">PM_SYNC</text>
<text x="254.4" y="141.7">DBR*</text>
<text x="260.5" y="141.2">H61</text>
<text x="294" y="141.4">XDP_DBRESET_L</text>
<text x="147.4" y="145.1">CPU_PWRGD</text>
<text x="211.2" y="144.8">C60</text>
<text x="215.7" y="145.3">UNCOREPWRGOOD</text>
<text x="252.2" y="146.5">BPM_0*</text>
<text x="252.2" y="149">BPM_1*</text>
<text x="260.5" y="146">C62</text>
<text x="260.5" y="148.4">D61</text>
<text x="294" y="146.2">XDP_BPM_L&lt;0&gt;</text>
<text x="294" y="148.7">XDP_BPM_L&lt;1&gt;</text>
<text x="78.9" y="155.4">PP1V5_S3RS0_CPUDDR</text>
<text x="147.4" y="151.1">PM_MEM_PWRGD_R</text>
<text x="147.4" y="154.7">CPU_MEM_RESET_L</text>
<text x="210" y="150.9">AY25</text>
<text x="210" y="154.5">BE24</text>
<text x="215.7" y="155">SM_DRAMRST*</text>
<text x="215.7" y="151.3">SM_DRAMPWROK</text>
<text x="252.2" y="151.3">BPM_2*</text>
<text x="252.2" y="153.8">BPM_3*</text>
<text x="260.5" y="150.9">E62</text>
<text x="260.5" y="153.3">F63</text>
<text x="260.5" y="155.7">D59</text>
<text x="294" y="156">XDP_BPM_L&lt;4&gt;</text>
<text x="294" y="153.5">XDP_BPM_L&lt;3&gt;</text>
<text x="294" y="151.1">XDP_BPM_L&lt;2&gt;</text>
<text x="147.4" y="158.4">CPU_DDR_VREF</text>
<text x="170.4" y="162">CPU_SM_RCOMP&lt;0&gt;</text>
<text x="210" y="161.7">BJ46</text>
<text x="210" y="158.2">BJ44</text>
<text x="215.7" y="158.6">SM_VREF</text>
<text x="252.2" y="156.2">BPM_4*</text>
<text x="252.2" y="158.6">BPM_5*</text>
<text x="252.2" y="161.1">BPM_6*</text>
<text x="260.5" y="158.2">F61</text>
<text x="260.5" y="160.6">F59</text>
<text x="294" y="160.8">XDP_BPM_L&lt;6&gt;</text>
<text x="294" y="158.4">XDP_BPM_L&lt;5&gt;</text>
<text x="170.4" y="166.9">CPU_SM_RCOMP&lt;2&gt;</text>
<text x="170.4" y="164.5">CPU_SM_RCOMP&lt;1&gt;</text>
<text x="210" y="164.2">BG46</text>
<text x="210" y="166.7">BF45</text>
<text x="215.7" y="167.1">SM_RCOMP_2</text>
<text x="215.7" y="164.7">SM_RCOMP_1</text>
<text x="215.7" y="162.2">SM_RCOMP_0</text>
<text x="252.2" y="163.5">BPM_7*</text>
<text x="260.5" y="163">G60</text>
<text x="294" y="163.3">XDP_BPM_L&lt;7&gt;</text>
<text x="71" y="170.5">PM_MEM_PWRGD</text>
<text x="70.4" y="183.2">PP1V5_S3RS0_CPUDDR</text>
<text x="83.4" y="186.5">NOSTUFF</text>
<text x="83.4" y="201">NOSTUFF</text>
<text x="104" y="201">NOSTUFF</text>
<text x="104.2" y="205.3">0.1UF</text>
</g>
<g font-size="1.6">
<text x="183.1" y="96.7">51</text>
<text x="143.2" y="175.5">140</text>
<text x="152.8" y="175.5">25.5</text>
<text x="162.6" y="175.5">200</text>
<text x="205" y="175.5">10K</text>
</g>
<g font-size="1.4">
<text x="297.3" y="86.5">1</text>
<text x="174" y="93.8">1</text>
<text x="182.2" y="93.8">1</text>
<text x="194.3" y="93.8">1</text>
<text x="297.3" y="95">2</text>
<text x="298.5" y="90.7">5%</text>
<text x="298.5" y="94.3">402</text>
<text x="298.5" y="92">1/16W</text>
<text x="298.5" y="93.2">MF-LF</text>
<text x="92.5" y="96.2">1</text>
<text x="93.6" y="101.6">1/16W</text>
<text x="92.5" y="104.7">2</text>
<text x="174" y="102.2">2</text>
<text x="182.2" y="102.2">2</text>
<text x="194.3" y="102.2">2</text>
<text x="317.2" y="104.4">IN</text>
<text x="317.2" y="106.9">IN</text>
<text x="141" y="109.3">OUT</text>
<text x="317.2" y="110.5">IN</text>
<text x="317.2" y="112.9">IN</text>
<text x="63.4" y="116.5">BI</text>
<text x="96.3" y="115.9">2</text>
<text x="98.2" y="119.6">1/16W</text>
<text x="99.6" y="118.4">5%</text>
<text x="104" y="115.9">1</text>
<text x="141" y="115.3">OUT</text>
<text x="248.2" y="119.8">(IPU)</text>
<text x="248.2" y="117.4">(IPU)</text>
<text x="316.4" y="117.8">OUT</text>
<text x="84.2" y="125.3">1</text>
<text x="98.2" y="120.8">MF-LF</text>
<text x="99.1" y="122">402</text>
<text x="141" y="120.2">BI</text>
<text x="248.2" y="124.7">(IPD)</text>
<text x="317.2" y="120.2">IN</text>
<text x="317.2" y="125.1">IN</text>
<text x="79.2" y="130.8">1/16W</text>
<text x="79.2" y="131.9">MF-LF</text>
<text x="82" y="129.6">1%</text>
<text x="141" y="129.9">OUT</text>
<text x="248.2" y="129.6">(IPU)</text>
<text x="248.2" y="127.1">(IPU)</text>
<text x="317.2" y="127.5">IN</text>
<text x="317.2" y="129.9">IN</text>
<text x="57.4" y="137.2">IN</text>
<text x="81.1" y="133.2">402</text>
<text x="84.2" y="133.8">2</text>
<text x="111.4" y="136.4">2</text>
<text x="119.1" y="136.4">1</text>
<text x="248.2" y="134.4">(IPU)</text>
<text x="316.4" y="137.2">OUT</text>
<text x="317.2" y="134.7">IN</text>
<text x="113.3" y="141.4">MF-LF</text>
<text x="113.3" y="140.2">1/16W</text>
<text x="114.3" y="142.6">402</text>
<text x="114.8" y="139">1%</text>
<text x="141.1" y="142">IN</text>
<text x="316.4" y="142">OUT</text>
<text x="141.1" y="145.7">IN</text>
<text x="247.1" y="149">(IPU)</text>
<text x="247.1" y="146.5">(IPU)</text>
<text x="317.5" y="146.8">BI</text>
<text x="317.5" y="149.3">BI</text>
<text x="141" y="155.4">OUT</text>
<text x="247.1" y="151.3">(IPU)</text>
<text x="247.1" y="153.8">(IPU)</text>
<text x="317.5" y="154.1">BI</text>
<text x="317.5" y="151.8">BI</text>
<text x="79.4" y="157.5">PLACE_NEAR=R1121.2:1mm</text>
<text x="100.7" y="159.9">1</text>
<text x="247.1" y="161.1">(IPU)</text>
<text x="247.1" y="156.2">(IPU)</text>
<text x="247.1" y="158.6">(IPU)</text>
<text x="317.5" y="156.6">BI</text>
<text x="317.5" y="159">BI</text>
<text x="317.5" y="161.4">BI</text>
<text x="95.5" y="165.3">1/16W</text>
<text x="95.5" y="166.5">MF-LF</text>
<text x="97.5" y="167.8">402</text>
<text x="98.4" y="164.1">1%</text>
<text x="247.1" y="163.5">(IPU)</text>
<text x="284" y="167.8">1</text>
<text x="317.5" y="163.9">BI</text>
<text x="64.7" y="171.1">IN</text>
<text x="100.7" y="168.3">2</text>
<text x="108.4" y="170.4">2</text>
<text x="111.7" y="172.9">1%</text>
<text x="116.1" y="170.4">1</text>
<text x="142.2" y="172.6">1</text>
<text x="151.9" y="172.6">1</text>
<text x="161.5" y="172.6">1</text>
<text x="204" y="172.6">1</text>
<text x="285.2" y="172">5%</text>
<text x="285.2" y="173.2">1/16W</text>
<text x="97.6" y="178.1">PLACE_NEAR=U1000.AY25:51.562mm</text>
<text x="110.3" y="175.4">MF-LF</text>
<text x="110.3" y="174.2">1/16W</text>
<text x="111.3" y="176.6">402</text>
<text x="166.7" y="176.9">PLACE_NEAR=U1000.BF45:12.7mm</text>
<text x="210.4" y="176.9">PLACE_NEAR=U1800.AY11:157mm</text>
<text x="284" y="176.2">2</text>
<text x="285.2" y="175.6">402</text>
<text x="285.2" y="174.4">MF-LF</text>
<text x="142.2" y="181">2</text>
<text x="151.9" y="181">2</text>
<text x="161.5" y="181">2</text>
<text x="204" y="181">2</text>
<text x="92.7" y="187.1">1</text>
<text x="135.2" y="190.2">PLACE_NEAR=U1000.BJ46:12.7mm</text>
<text x="144.9" y="186.5">PLACE_NEAR=U1000.BG46:12.7mm</text>
<text x="92.7" y="195.6">2</text>
<text x="92.7" y="201.7">1</text>
<text x="102.2" y="202.9">1</text>
<text x="102.2" y="208.3">2</text>
<text x="92.7" y="210.2">2</text>
<text x="342.8" y="239.2">PAGE TITLE</text>
<text x="391.9" y="244.7">DRAWING NUMBER</text>
<text x="411.9" y="244.7">SIZE</text>
<text x="391.9" y="249.5">REVISION</text>
<text x="343.4" y="256.8">THE INFORMATION CONTAINED HEREIN IS THE</text>
<text x="391.9" y="254.4">BRANCH</text>
<text x="343.4" y="259.3">THE POSESSOR AGREES TO THE FOLLOWING:</text>
<text x="343.4" y="258">PROPRIETARY PROPERTY OF APPLE COMPUTER, INC.</text>
<text x="343.8" y="262.9">II NOT TO REPRODUCE OR COPY IT</text>
<text x="344.8" y="261.1">I TO MAINTAIN THIS DOCUMENT IN CONFIDENCE</text>
<text x="391.9" y="259.3">PAGE</text>
<text x="342.8" y="264.7">III NOT TO REVEAL OR PUBLISH IT IN WHOLE OR PART</text>
<text x="343.8" y="266.6">IV ALL RIGHTS RESERVED</text>
<text x="391.9" y="264.1">SHEET</text>
</g>
<g font-size="1.2">
<text x="93.6" y="100.4">5%</text>
<text x="169.8" y="99.3">1/20W</text>
<text x="171.3" y="101.6">201</text>
<text x="172.1" y="100.4">MF</text>
<text x="172.1" y="98">5%</text>
<text x="195.5" y="101.6">201</text>
<text x="195.5" y="100.4">MF</text>
<text x="195.5" y="98">5%</text>
<text x="195.5" y="99.3">1/20W</text>
<text x="93.6" y="104.1">402</text>
<text x="90.9" y="191.4">1%</text>
<text x="88.6" y="193.7">MF-LF</text>
<text x="88.6" y="192.6">1/16W</text>
<text x="90.1" y="195">402</text>
<text x="88.6" y="208.3">MF-LF</text>
<text x="88.6" y="207.1">1/16W</text>
<text x="90.1" y="209.6">402</text>
<text x="90.9" y="205.9">1%</text>
<text x="104.3" y="208.8">X5R</text>
<text x="104.3" y="206.5">10%</text>
<text x="104.3" y="207.6">16V</text>
<text x="104.3" y="210">402</text>
</g>
<g font-size="1.1">
<text x="183.4" y="101.6">402</text>
<text x="183.4" y="98">5%</text>
<text x="183.4" y="99.3">1/16W</text>
<text x="183.4" y="100.4">MF-LF</text>
<text x="143.4" y="178">1/16W</text>
<text x="143.4" y="179.3">MF-LF</text>
<text x="143.4" y="176.8">1%</text>
<text x="153.1" y="176.8">1%</text>
<text x="153.1" y="179.3">MF-LF</text>
<text x="153.1" y="178">1/16W</text>
<text x="162.8" y="178">1/16W</text>
<text x="162.8" y="179.3">MF-LF</text>
<text x="162.8" y="176.8">1%</text>
<text x="205.2" y="179.3">MF-LF</text>
<text x="205.2" y="178">1/16W</text>
<text x="205.2" y="176.8">5%</text>
<text x="143.4" y="180.5">402</text>
<text x="153.1" y="180.5">402</text>
<text x="162.8" y="180.5">402</text>
<text x="205.2" y="180.5">402</text>
</g>
<g font-size="1">
<text x="109.5" y="79.2">39</text>
<text x="111.7" y="79.2">35 23</text>
<text x="116" y="79.2">22</text>
<text x="118.2" y="79.2">20</text>
<text x="120.4" y="79.2">17</text>
<text x="122.6" y="79.2">16 14</text>
<text x="126.9" y="79.2">13</text>
<text x="126.9" y="80.1">101</text>
<text x="129.1" y="79.2">12</text>
<text x="129.8" y="80.1">72</text>
<text x="131.3" y="79.2">10 9</text>
<text x="132" y="80.1">69</text>
<text x="134.2" y="80.1">67</text>
<text x="135" y="79.2">7</text>
<text x="136.4" y="79.2">6</text>
<text x="136.4" y="80.1">44</text>
<text x="321.7" y="81.1">7</text>
<text x="323.2" y="81.1">12</text>
<text x="325.4" y="81.1">14</text>
<text x="39.1" y="88.9">39</text>
<text x="41.3" y="88.9">35</text>
<text x="43.5" y="88.9">23</text>
<text x="45.7" y="88.9">22</text>
<text x="47.9" y="88.9">20 17</text>
<text x="52.2" y="88.9">16</text>
<text x="54.4" y="88.9">14</text>
<text x="56.6" y="88.9">13 12</text>
<text x="56.6" y="89.8">101</text>
<text x="59.5" y="89.8">72</text>
<text x="61" y="88.9">10</text>
<text x="61.7" y="89.8">69</text>
<text x="63.2" y="88.9">9</text>
<text x="63.9" y="89.8">67 44</text>
<text x="64.6" y="88.9">7</text>
<text x="66" y="88.9">6</text>
<text x="320.6" y="104.1">16</text>
<text x="320.6" y="106.5">16</text>
<text x="322.8" y="104.1">90</text>
<text x="322.8" y="106.5">90</text>
<text x="135.6" y="108.9">90</text>
<text x="137.8" y="108.9">17</text>
<text x="320.6" y="110.2">16</text>
<text x="320.6" y="112.6">16</text>
<text x="322.8" y="110.2">90</text>
<text x="322.8" y="112.6">90</text>
<text x="56" y="116.2">90</text>
<text x="58.2" y="116.2">67</text>
<text x="60.4" y="116.2">45</text>
<text x="133.6" y="119.8">90</text>
<text x="135.8" y="119.8">44 19</text>
<text x="137.8" y="115">90</text>
<text x="320.6" y="119.8">23</text>
<text x="320.7" y="117.4">23</text>
<text x="322.8" y="119.8">90</text>
<text x="322.9" y="117.4">90</text>
<text x="31.9" y="121.7">39 35</text>
<text x="36.2" y="121.7">23</text>
<text x="38.4" y="121.7">22</text>
<text x="40.6" y="121.7">20 17</text>
<text x="45" y="121.7">16</text>
<text x="47.2" y="121.7">14</text>
<text x="49.4" y="121.7">13 12</text>
<text x="49.4" y="122.5">101</text>
<text x="52.2" y="122.5">72</text>
<text x="53.7" y="121.7">10</text>
<text x="54.4" y="122.5">69</text>
<text x="55.9" y="121.7">9</text>
<text x="56.6" y="122.5">67 44</text>
<text x="57.3" y="121.7">7</text>
<text x="58.8" y="121.7">6</text>
<text x="320.6" y="124.7">23</text>
<text x="322.8" y="124.7">90</text>
<text x="135.6" y="129.6">90</text>
<text x="137.8" y="129.6">19</text>
<text x="320.6" y="127.1">23</text>
<text x="320.6" y="129.6">23</text>
<text x="322.8" y="127.1">90</text>
<text x="322.8" y="129.6">90</text>
<text x="52.1" y="136.8">25</text>
<text x="54.3" y="136.8">23</text>
<text x="320.6" y="134.4">23</text>
<text x="320.7" y="136.8">23</text>
<text x="322.8" y="134.4">90</text>
<text x="322.9" y="136.8">90</text>
<text x="135.7" y="141.7">90</text>
<text x="137.9" y="141.7">17</text>
<text x="320.7" y="141.7">23</text>
<text x="322.9" y="141.7">25</text>
<text x="325.1" y="141.7">90</text>
<text x="133.5" y="145.3">90</text>
<text x="135.7" y="145.3">23</text>
<text x="137.9" y="145.3">19</text>
<text x="321.3" y="146.5">23</text>
<text x="321.3" y="149">23</text>
<text x="323.5" y="146.5">90</text>
<text x="323.5" y="149">90</text>
<text x="64" y="155.6">72</text>
<text x="66.2" y="155.6">71 29</text>
<text x="70.5" y="155.6">15</text>
<text x="72.7" y="155.6">13</text>
<text x="74.9" y="155.6">10</text>
<text x="77.1" y="155.6">7</text>
<text x="137.8" y="155">29</text>
<text x="321.3" y="153.8">23</text>
<text x="321.3" y="151.3">23</text>
<text x="323.5" y="153.8">90</text>
<text x="323.5" y="151.3">90</text>
<text x="321.3" y="156.2">23</text>
<text x="321.3" y="158.6">23</text>
<text x="321.3" y="161.1">23</text>
<text x="323.5" y="156.2">90</text>
<text x="323.5" y="158.6">90</text>
<text x="323.5" y="161.1">90</text>
<text x="321.3" y="163.5">23</text>
<text x="323.5" y="163.5">90</text>
<text x="57.1" y="170.7">90</text>
<text x="59.4" y="170.7">29</text>
<text x="61.6" y="170.7">17</text>
<text x="55.5" y="183.5">72 71</text>
<text x="59.9" y="183.5">29</text>
<text x="62.1" y="183.5">15</text>
<text x="64.3" y="183.5">13</text>
<text x="66.5" y="183.5">10 7</text>
<text x="358.1" y="250.7">R</text>
</g>
<text font-size=".9" x="93.6" y="102.9">MF-LF</text>
</svg>
